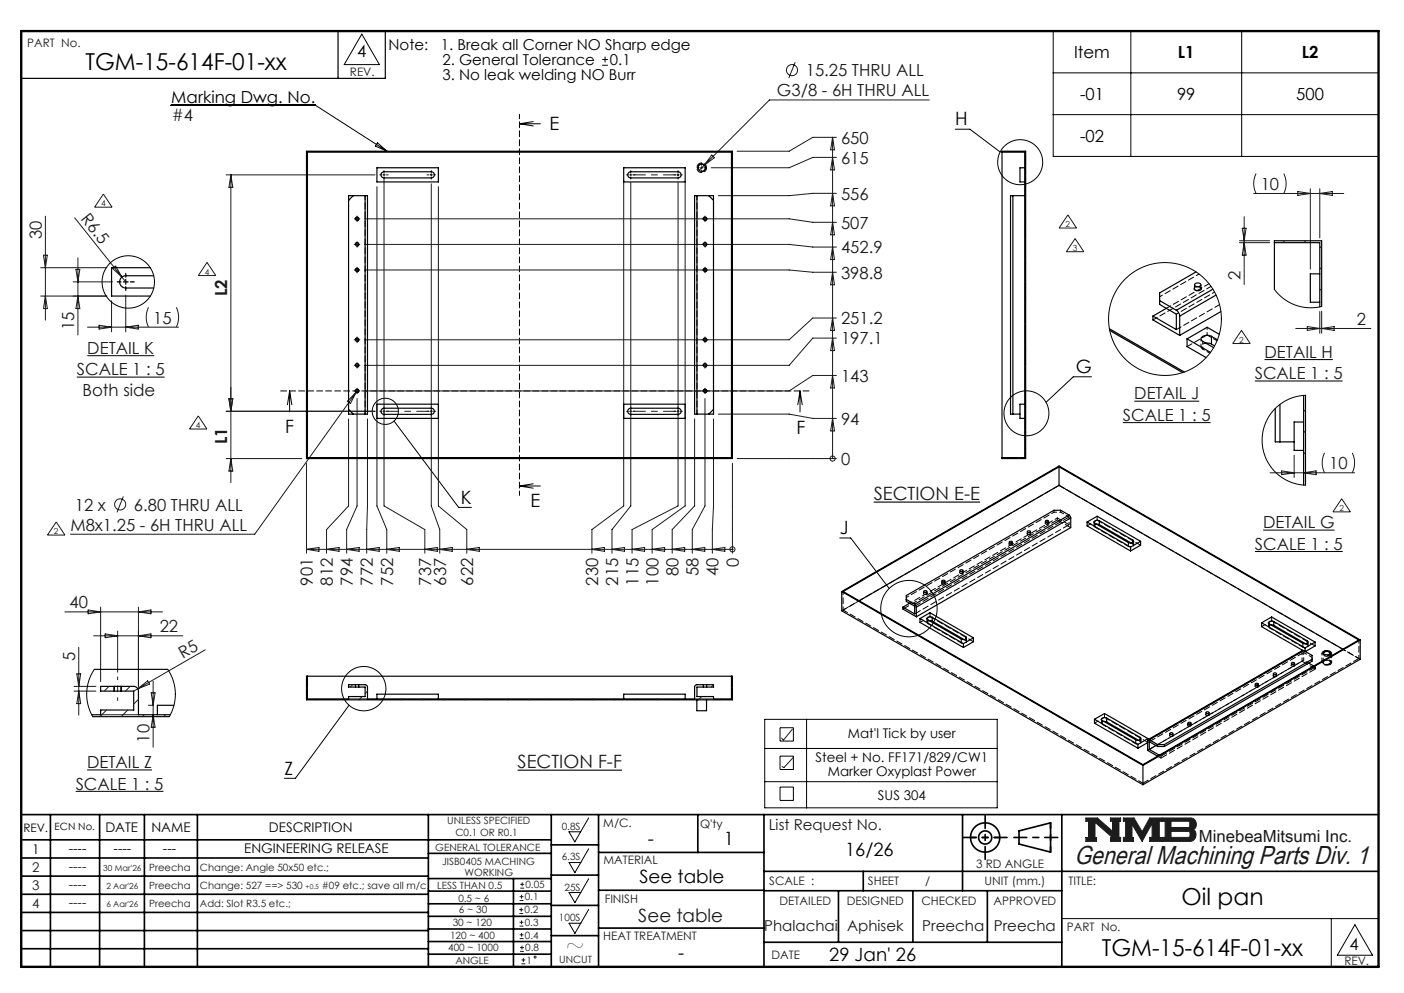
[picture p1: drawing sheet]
<svg xmlns="http://www.w3.org/2000/svg" width="297mm" height="210mm" viewBox="0 0 297 210" stroke-linecap="round" stroke-linejoin="round" font-family="sans-serif">
<g fill="none" stroke="#000" stroke-width=".35">
<path d="M4.5 172.3h287.1M4.5 177.6h112.1M10.7 172.3v32.2M21.1 172.3v32.2M30.5 172.3v32.2M41.8 172.3v32.2M90.6 172.3v32.2M116.6 172.3v32.2M116.6 178.7h10M126.6 172.3v32.2M147.6 172.3v8M161.6 172.3v32.2"/>
<path d="M203.6 172.3v16.1M215.6 175.7l6.6-1.7v6.2l-6.6-1.7zM224.6 172.3v32.2M4.5 185.3h86.1M4.5 181.4h86.1M4.5 189.1h86.1M4.5 193h86.1M4.5 196.8h86.1M90.6 199.1h26M90.6 193.8h26M90.6 188.5h26M90.6 191.1h26"/>
<path d="M90.6 180.5h26M90.6 185.8h26M90.6 196.5h26M108.6 185.8v18.5M116.6 185.1h10M116.6 191.5h10M116.6 197.9h10M126.6 196.3h35M126.6 188.3h35M126.6 180.3h35M161.6 184.3h130M161.6 199.3h63"/>
<path d="M161.6 188.4h63M177.4 188.4v10.9M182.6 184.3v4.1M193.1 188.4v10.9M208.9 188.4v10.9M4.5 200.6h86.1M90.6 201.8h26"/>
<circle cx="208.4" cy="177.1" r="3.1"/>
<circle cx="208.4" cy="177.1" r="1.39"/>
</g>
<path d="M229.7 173h2.4l3.3 2.8v-2.1h-.5v-.7h2.2v.7h-.4v3.4h.4v.8h-2.2v-.8h.4l-3.7-3.2v3.2h.4v.8h-2.3v-.8h.6v-3.4h-.6zM237.6 173h2.3l1.7 2.9 1.6-2.9h2.5v.7h-.5v3.4h.5v.8h-2.5v-.8h.5v-3l-2.1 3.8-2.1-3.6v2.9h.3v.7h-2.2v-.8h.5v-3.4h-.5zM245.9 173h6a1.34 1.34 0 0 1 1.1 1 1.34 1.34 0 0 1-.6 1.5 1.33 1.33 0 0 1 .5 1.4 1.33 1.33 0 0 1-1.2 1h-5.8v-.8h.6v-3.4h-.6zM247.7 173.7h3.8l.2 .2v.8l-.3 .3h-3.7zM247.7 175.8h3.8l.2 .3v.7l-.3 .3h-3.7z" fill="none" stroke="#191924" stroke-width=".21"/>
<path d="M76.5 7.2l3.8 6.5h-7.5zM124.5 173l-2.9 5-1.2-2.1h2.4M124.5 179.5l-2.9 5.1-1.2-2.2h2.4M124.5 185.8l-2.9 5.1-1.2-2.1h2.4M124.5 192.3l-2.9 5.1-1.2-2.1h2.4M224.6 194.3h67M281.6 194.3v10.2M286.6 195.6l3.7 6.4h-7.4z" fill="none" stroke="#000" stroke-width=".21"/>
<path d="M4.5 6.6h287.1" fill="none" stroke="#000" stroke-width=".21" stroke-dasharray="6.3 1.3 1.3 1.3" stroke-dashoffset="1.9"/>
<path d="M71.5 6.6v10M81.5 6.6v10h-77" fill="none" stroke="#000" stroke-width=".25"/>
<path d="M205.3 177.1h6.2M222.2 174v6.2" fill="none" stroke="#000" stroke-width=".35" stroke-dasharray="15.2 1.3 1.3 1.3" stroke-dashoffset="14.1"/>
<path d="M203.8 177.1h9.2M208.4 172.5v9.2M214.5 177.1h9.3" fill="none" stroke="#000" stroke-width=".35" stroke-dasharray="15.2 1.3 1.3 1.3" stroke-dashoffset="12.5"/>
<path d="M4.5 6.6h287.1v197.9h-287.1z" fill="none" stroke="#000" stroke-width=".5"/>
<path d="M229.7 173v.7h.6v3.4h-.6v.8h2.3v-.8h-.4v-3.2l3.7 3.2h-.4v.8h2.2v-.8h-.4v-3.4h.4v-.7h-2.2v.7h.5v2.1l-3.3-2.8zM237.6 173v.7h.5v3.4h-.5v.8h2.2v-.7h-.3v-2.9l2.1 3.6 2.1-3.8v3h-.5v.8h2.5v-.8h-.5v-3.4h.5v-.7h-2.5l-1.6 2.9-1.7-2.9zM247.7 175.8h3.8l.2 .3v.7l-.3 .3h-3.7zM245.9 173v.7h.6v3.4h-.6v.8h6.3l.5-.5 .3-.8-.1-.7-.5-.4a1.34 1.34 0 0 0 .6-1.5 1.34 1.34 0 0 0-1.1-1zM247.7 173.7h3.7l.3 .2v.9l-.3 .2h-3.7z" fill-rule="evenodd" fill="#191924"/>
<g fill="none" stroke="#191924" stroke-width=".21">
<path d="M168.2 13.2l-1.3 3.3M47.8 37h31.5M48.8 37v65.1M48.8 37l.4 2.6h-.8zM79.7 39.5v67.5l2.1 5v5M81.2 38v69l8.7 5v5M91 37h.5M91.2 36.7v.5M91.2 38.9v68.1l1.8 5v5M92.7 39.5v67.5l6 5v5M131.9 38.1v68.9l-6.7 5v5M133.4 38.6v68.4l-3.9 5v5"/>
<path d="M143.2 37h.5M143.4 36.7v.5M143.4 38.6v68.4l-9.7 5v5M144.9 38.4v68.6l-6.9 5v5M148.2 35.5h.5M148.4 35.2v.5M150.6 32.8l.5 .6-2.1 1.5zM176.1 29v68M176.1 33.3l.4 2.6h-.8zM176.1 29l.4 2.7h-.8zM176.9 33.3h-5l-5 2.2h-16.5M176.9 29h-5l-5 3h-11"/>
<path d="M196.6 21.1h-33.8l-14.9 14.9M213 32l-.2 .2M217 32.5l-.2 .2M217 37l-.2 .2M265.7 36.7a4.7 4.7 0 0 0 0 4.2M271.6 36.7a4.7 4.7 0 0 1 0 4.2M277.2 39.9v17M279.2 39.9v10.4M8.6 56.6h14M9.2 54h.8l-.4 2.6zM9.6 45.7v22M15.5 59.6h8.3"/>
<path d="M15.8 46.1l10.8 13.5M16.1 57h.8l-.4 2.6zM16.5 54.5v16.4M21.9 41l1.8 2.8h-3.7zM23.8 56.8l.7-.5 1.3 2.3zM26.1 59.6h1M26.6 59.1v1M43.8 55.5l1.8 2.8h-3.7zM75.3 57.1h.5M75.3 51.7h.5M75.3 46.3h.5M75.5 46v.5"/>
<path d="M75.5 51.4v.5M75.5 56.8v.5M77.1 57.1h89.8l5 .5h5M77.1 51.7h89.8l5 .5h5M77.1 46.3h89.8l5 .7h5M149.1 46v.5M149.1 51.4v.5M149.1 56.8v.5M176.1 57.6l.4 2.6h-.8zM176.1 52.2l.4 2.7h-.8zM176.1 47l.4 2.7h-.8zM176.1 40.9l.4 2.6h-.8z"/>
<path d="M176.9 40.9h-5l-5 .5h-15M217 41.5l-.2 .2M217 46l-.2 .2M217 50.5l-.2 .2M217 55l-.2 .2M217 59.5l-.2 .2M225.9 45.5l1.8 2.7h-3.7zM227.4 50.5l1.9 2.7h-3.7zM262.2 51.3h6.4M262.2 50.9h6.4M262.8 48.3h.8l-.4 2.6zM263.2 45.8v14.4"/>
<path d="M263.2 51.3l.4 2.7h-.8zM265.2 40.9h19.1M271.7 50.9l-.4 .4M274.5 40.5l2.7 .4-2.7 .4zM276.2 50.9l-.4 .4M279.2 40.9l2.6-.4v.8zM279.6 52l-.4 .4M279.6 56.5l-.4 .4M8.6 62.6h14M9.6 62.6l.4 2.7h-.8zM16.5 62.6l.4 2.7h-.8zM18.5 69.2h19.3"/>
<path d="M21 68.8l2.6 .4-2.6 .4zM23.6 63.6v6.6M26.6 62.4v7.8M26.6 69.2l2.6-.4v.8zM31.4 65a4.7 4.7 0 0 0 0 4.2M37.3 65a4.7 4.7 0 0 1 0 4.2M75.3 77.3h.5M75.3 71.9h.5M75.5 71.6v.5M75.5 77v.5M149.1 71.6v.5M149.1 77v.5"/>
<path d="M176.1 79.4l.4 2.6h-.8zM176.1 71.5l.4 2.6h-.8zM176.1 67.3l.4 2.6h-.8zM176.9 79.4h-5l-5 3.3h-89.8M176.9 71.5h-5l-5 5.8h-89.8M176.9 67.3h-5l-5 4.6h-89.8M217 64l-.2 .2M217 68.5l-.2 .2M217 72.9l-.2 .2M217 77.4l-.2 .2M262.6 69.9l1.9 2.7h-3.7zM274.1 69.5h15.9"/>
<path d="M276.5 69.1l2.7 .4-2.7 .4zM279.2 65.9v4.6M279.6 61l-.4 .4M279.6 65.8v4.7M279.6 69.5l2.6-.4v.8zM41.9 88l1.9 2.7h-3.7zM47.8 87h31.5M47.8 97h16M48.4 84.3h.8l-.4 2.7zM48.8 97l.4 2.6h-.8zM64.8 98v19M73.7 88.6v18.4l-4.6 5v5"/>
<path d="M75.3 82.7h.5M75.3 83l-21.4 30h-39M75.3 83l-1.2 2.3-.6-.4zM75.5 82.4v.5M75.5 84.3v22.7l-2.2 5v5M75.7 82.4l-.4 .6M77.7 88.6l-.1 28.4M91 87h.5M143.2 87h.5M146.9 88.6v18.4l-4.7 5v5M149.1 82.4v.5M149.1 84.3v22.7l-2.7 5v5"/>
<path d="M150.9 88.6v18.4l-.2 5v5M151.9 87.6h15l5 .9h5M154.9 98v19M155.9 97h21M176.1 97h.1M176.1 88.5l.4 2.6h-.8zM215.6 96.8l-.2 .2M217 81.9l-.2 .2M217 86.4l-.2 .2M217 90.9l-.2 .2M217 95.4l-.2 .2M268.7 100h17.8"/>
<path d="M271.1 99.6l2.7 .4-2.7 .4zM273.8 96.2v4.8M275.8 100l2.6-.4v.8zM276.2 86.6l-.4 .4M276.2 91.1l-.4 .4M276.2 95.6l-.4 .4M280.2 95.8a4.7 4.7 0 0 0 0 4.2M286.1 95.8a4.7 4.7 0 0 1 0 4.2M11.9 110.4l1.8 2.8h-3.7zM26.1 105l-1.3 3.4M64.8 116.2h90.1M64.8 116.2l2.7-.4v.8z"/>
<path d="M69.1 116.2l2.6-.4v.8zM73.3 116.2l2.7-.4v.8zM77.6 116.2l2.6-.4v.8zM81.8 116.2l2.7-.4v.8zM89.9 116.2l2.6-.4v.8zM93 116.2l2.7-.4v.8zM98.7 116.2l2.7-.4v.8zM125.2 116.2l2.7-.4v.8zM129.5 116.2l2.6-.4v.8zM133.7 116.2l2.7-.4v.8zM138 116.2l2.6-.4v.8zM142.2 116.2l2.6-.4v.8z"/>
<path d="M146.4 116.2l2.7-.4v.8zM150.7 116.2l2.6-.4v.8zM154.9 116.2h.1M283.8 105.5l1.9 2.8h-3.7zM13.7 129.4h20.7M16.7 136.9v14.3M18.6 129l2.7 .4-2.7 .4zM19.8 134.5h18.9M21.3 128.4v15.8M22.2 134.1l2.7 .4-2.7 .4zM24.9 133.5v8.7M29.3 128.4v16.8"/>
<path d="M29.3 129.4l2.6-.4v.8zM29.3 134.5l2.6-.4v.8zM43.4 137.4l-14.2 8.3M15.7 146.2h4.6M15.7 145.2h4.6M16.3 142.5h.8l-.4 2.7zM16.7 146.2l.4 2.6h-.8zM21.3 151.2h8M22.5 150.2l-1.4 1.4M23 145.2l-1 1M27 150.2l-1.4 1.4M27.5 145.2l-1 1"/>
<path d="M29.2 145.7l-.9 .5M29.2 145.7l2-1.7 .4 .7zM29.3 147.9l-1 1M30.5 151.2l-.4 .4M31.4 149.2h.9M32 146.5h.8l-.4 2.7zM32.4 144.1v13.9M32.4 151.2l.4 2.6h-.8zM35 151.2l-.4 .4M65 145.4l-.2 .2M67.1 147.8l-.2 .2M71.6 147.8l-.2 .2"/>
<path d="M73.7 147.8h4M74.6 144.8l-.5 .5M76.6 147.3l-.7 .7M77.7 146.2l-.5 .5M80.6 147.8l-.2 .2M85.1 147.8l-.2 .2M89.6 147.8l-.2 .2M94.1 147.8l-.2 .2M98.6 147.8l-.2 .2M103 147.8l-.2 .2M107.5 147.8l-.2 .2M112 147.8l-.2 .2"/>
<path d="M116.5 147.8l-.2 .2M121 147.8l-.2 .2M125.5 147.8l-.2 .2M130 147.8l-.2 .2M134.5 147.8l-.2 .2M139 147.8l-.2 .2M143.5 147.8l-.2 .2M146.9 147.8h4M148.4 147.3l-.7 .7M150.9 144.8l-.5 .5M152.4 147.8l-.2 .2M154.9 145.3l-.2 .2"/>
<path d="M167.6 154.2l-1.9 2.3-.4-.4M167.8 160.2l-2 2.1-.4-.2M109.9 193.2h.8M109.9 192.4h.8M109.9 195.9h.8M109.9 195h.8M109.9 190.4h.8M109.9 189.6h.8M109.9 198.5h.8M109.9 197.7h.8M110.1 187.8h.8M110.1 187h.8"/>
<path d="M110.3 192v.8M110.3 194.6v.9M110.3 189.2v.8M110.3 197.3v.8M110.4 200v.8M110.5 186.6v.8M110 201.2h.8M110 200.4h.8M110.3 203.8h.8M110.3 203h.8M110.7 202.6v.8"/>
<circle cx="167.5" cy="14.8" r="1.18"/>
<circle cx="176.1" cy="97" r=".54"/>
<circle cx="25.4" cy="106.7" r="1.18"/>
<circle cx="154.9" cy="116.2" r=".54"/>
<circle cx="113.2" cy="202.4" r=".2"/>
</g>
<path d="M184.8 106.2h22.5M109.5 162.9h22.1" fill="none" stroke="#000" stroke-width=".24"/>
<g fill="none" stroke="#000" stroke-width=".21">
<path d="M127.4 13.8h1.2M127.4 12.6h1.2M128 12v1.2M222.8 6.6h68.8v26.5h-68.8zM222.8 15.4h68.8M239.2 6.6v26.5M262.7 6.6v26.5M36.2 22.2h30.5l15.2 9.8M79.9 30.2l2 1.8-2.5-1.1zM109.9 26.2h4.4M109.9 26.2l2.9 .4M112.8 25.7l-2.9 .5"/>
<path d="M147.6 35.7a.83 .83 0 0 1 .8-1.1 .83 .83 0 0 1 .9 1 .83 .83 0 0 1-1.1 .7M202.1 27.3h3.1l6.4 4.8M222.8 24.2h68.8M75.1 51.8a.4 .4 0 0 1 .4-.5 .4 .4 0 0 1 .4 .4 .4 .4 0 0 1-.5 .4M75.1 46.4a.4 .4 0 0 1 .4-.5 .4 .4 0 0 1 .4 .4 .4 .4 0 0 1-.5 .4M75.1 57.2a.4 .4 0 0 1 .4-.5 .4 .4 0 0 1 .4 .4 .4 .4 0 0 1-.5 .4M148.7 51.8a.4 .4 0 0 1 .4-.5 .4 .4 0 0 1 .4 .4 .4 .4 0 0 1-.5 .4M148.7 57.2a.4 .4 0 0 1 .4-.5 .4 .4 0 0 1 .4 .4 .4 .4 0 0 1-.5 .4M148.7 46.4a.4 .4 0 0 1 .4-.5 .4 .4 0 0 1 .4 .4 .4 .4 0 0 1-.5 .4M16.2 79.7h18.6M18.5 75.2h14.1M75.1 77.4a.4 .4 0 0 1 .4-.5 .4 .4 0 0 1 .4 .4 .4 .4 0 0 1-.5 .4"/>
<path d="M75.1 72a.4 .4 0 0 1 .4-.5 .4 .4 0 0 1 .4 .4 .4 .4 0 0 1-.5 .3M148.7 77.4a.4 .4 0 0 1 .4-.5 .4 .4 0 0 1 .4 .4 .4 .4 0 0 1-.5 .4M148.7 72a.4 .4 0 0 1 .4-.5 .4 .4 0 0 1 .4 .4 .4 .4 0 0 1-.5 .3M230.9 79.7h-3.9l-5.7 5.4M252.7 60.8a.93 .93 0 0 1 1.5 .3 .91 .91 0 0 1-1.6-.1zM267.5 76h14.4M269.6 61.2l2 2 2.4 1.3 2.8 .6 2.8-.3M61.3 82.7v4.4M61.3 82.7l.4 2.9M61.3 82.7l-.5 2.9M75.1 82.8a.4 .4 0 0 1 .4-.5 .4 .4 0 0 1 .4 .4 .4 .4 0 0 1-.5 .4M83.4 89l13.6 18.3h2.7"/>
<path d="M148.7 82.8a.4 .4 0 0 1 .4-.5 .4 .4 0 0 1 .4 .4 .4 .4 0 0 1-.5 .4M169.2 82.7v4.4M169.2 82.7l.5 2.9M169.2 82.7l-.4 2.9M237.5 89.4h18.6M239.9 84.8h13.8M265.4 80.6h18.6M276.2 83.6l-1.9 .2-1.7 .6-1.5 .9-1.4 1.2-1.2 1.4-.8 1.6-.5 1.7-.2 1.8 .1 1.8 .6 1.8 .8 1.6 1.1 1.5 1.5 1.2 1.5 .9 1.8 .6 1.8 .2M109.9 102.8h4.4M109.9 102.8l2.9 .4M112.8 102.3l-2.9 .5M177.6 113.8h2.4l8.1 10.6"/>
<path d="M213.5 114.9h.6a.35 .35 0 0 1-.2 .5 .35 .35 0 0 1-.5-.3zM217.3 112.7h.6a.35 .35 0 0 1-.2 .5 .35 .35 0 0 1-.4-.3zM221.1 110.5h.7a.35 .35 0 0 1-.3 .4 .35 .35 0 0 1-.4-.2zM265.5 116.6h18.5M267.2 112.1h15.1M195.4 125.4l.6-.1a.35 .35 0 0 1-.2 .5 .35 .35 0 0 1-.5-.3zM199.2 123.2l.7-.1a.35 .35 0 0 1-.3 .5 .35 .35 0 0 1-.4-.3zM203.1 121l.6-.1a.35 .35 0 0 1-.3 .5 .35 .35 0 0 1-.4-.3zM279.9 139.9a.95 .95 0 0 1 1.6 .3 .94 .94 0 0 1-1.7-.2zM20 141.6l-1.2 2.3-.5 2.6 .3 2.6 1 2.5M24.1 145.2v1M25.7 145.2v1"/>
<path d="M35.5 141.6l1.1 2.3 .5 2.6-.3 2.7-1 2.4M73.8 149.1l-11.3 15.5h-2.3M161.8 152.1h49.2v18.7h-49.2zM161.8 158.3h49.2M165 153.9h2.8v2.8h-2.8zM165 159.9h2.8v2.8h-2.8zM170.6 152.1v18.7M247.4 155.4h.7a.35 .35 0 0 1-.3 .4 .35 .35 0 0 1-.4-.2zM251.3 153.2h.6a.35 .35 0 0 1-.2 .4 .35 .35 0 0 1-.5-.2zM255.1 151h.6a.35 .35 0 0 1-.2 .4 .35 .35 0 0 1-.5-.2zM265.5 145l.7-.1a.35 .35 0 0 1-.3 .5 .35 .35 0 0 1-.4-.3zM269.4 142.8l.6-.1a.35 .35 0 0 1-.3 .5 .35 .35 0 0 1-.4-.3z"/>
<path d="M273.2 140.6l.6-.1a.35 .35 0 0 1-.2 .5 .35 .35 0 0 1-.5-.3zM16 167.4h18.6M18.4 162.8h13.8M161.8 165.3h49.2M165 166.4h2.8v2.9h-2.8z"/>
<circle cx="215.8" cy="34.3" r="4.8"/>
<circle cx="27.1" cy="59.6" r="5.5"/>
<circle cx="246.4" cy="67.5" r="11.9"/>
<circle cx="81.5" cy="87" r="2.77"/>
<circle cx="217.1" cy="87.4" r="4.8"/>
<circle cx="192.3" cy="128.7" r="6"/>
<circle cx="76.9" cy="145.6" r="4.7"/>
</g>
<path d="M109.9 24.2v80.6M149.5 35.5a1.03 1.03 0 0 1-1.5 .9 1.03 1.03 0 0 1-.2-1.7 1.03 1.03 0 0 1 1.6 .6l.1 .2" fill="none" stroke="#000" stroke-width=".21" stroke-dasharray="1.3 .6" stroke-dashoffset=".3"/>
<path d="M254 61.2a.75 .75 0 0 1-1.3-.3 .8 .8 0 0 1 1.3 .2v.1M171.2 82.7h-111.9M223.7 109.9l-32.7 18.9M226.1 109.3l-32.6 18.9M226.1 111l-32.6 18.8M275.4 139.8l-32.6 18.9M242.8 156.6l32.6-18.8M243.1 156.9l32.7-18.9M245.6 159.9l32.7-18.8M245.6 160.3l32.7-18.8" fill="none" stroke="#000" stroke-width=".21" stroke-dasharray="1.3 .6" stroke-dashoffset="-.1"/>
<g fill="none" stroke="#191924" stroke-width=".21" stroke-dasharray="15.2 1.3 1.3 1.3">
<path d="M80.7 37h-.4M81.2 37v-.3M81.2 37h-.2M81.2 37v.2M81.2 37h.3M81.2 36.5v-.4M81.2 37.5v.4M81.7 37h.4M90.7 37h-.4M91.2 36.5v-.4M91.2 37.5v.4M91.7 37h.4"/>
<path d="M132.9 37h-.4M133.4 37h-.2M133.4 37v.2M133.4 37h.3M133.4 37v-.3M133.4 37.5v.4M133.4 36.5v-.4M133.9 37h.4M142.9 37h-.4M143.4 37.5v.4M143.4 36.5v-.4M143.9 37h.4"/>
<path d="M147.9 35.5h-.5M148.4 35v-.5M148.4 36v.5M148.9 35.5h.5M25.6 59.6h-.8M26.6 58.6v-.8M26.6 59.6h.5M26.6 59.6v-.5M26.6 59.6h-.5M26.6 59.6v.5M27.6 59.6h.8M75 46.3h-.1"/>
<path d="M75 57.1h-.1M75 51.7h-.1M75.5 45.8v-.1M75.5 46.8v.1M75.5 56.6v-.1M75.5 57.6v.1M75.5 51.2v-.1M75.5 52.2v.1M76 46.3h.1M76 57.1h.1M76 51.7h.1M148.6 46.3h-.1"/>
<path d="M148.6 57.1h-.1M148.6 51.7h-.1M149.1 45.8v-.1M149.1 46.8v.1M149.1 56.6v-.1M149.1 57.6v.1M149.1 51.2v-.1M149.1 52.2v.1M149.6 46.3h.1M149.6 57.1h.1M149.6 51.7h.1M26.6 60.6v.8"/>
<path d="M75 71.9h-.1M75 77.3h-.1M75.5 71.4v-.1M75.5 72.4h.1M75.5 76.8v-.1M75.5 77.8v.1M76 71.9h.1M76 77.3h.1M148.6 71.9h-.1M148.6 77.3h-.1M149.1 71.4v-.1M149.1 72.4h.1"/>
<path d="M149.1 76.8v-.1M149.1 77.8v.1M149.6 71.9h.1M149.6 77.3h.1M75 82.7h-.1M75.5 82.2v-.1M75.5 83.2v.1M76 82.7h.1M80.7 87h-.4M81.2 87h-.2M81.2 87v.2M81.2 87h.3"/>
<path d="M81.2 87v-.3M81.2 87.5v.4M81.2 86.5v-.4M81.7 87h.4M90.7 87h-.4M91.2 87.5v.4M91.2 86.5v-.4M91.7 87h.4M132.9 87h-.4M133.4 87h-.2M133.4 87v.2M133.4 87h.3"/>
<path d="M133.4 87v-.3M133.4 87.5v.4M133.4 86.5v-.4M133.9 87h.4M142.9 87h-.4M143.4 87.5v.4M143.4 86.5v-.4M143.9 87h.4M148.6 82.7h-.1M149.1 82.2v-.1M149.1 83.2v.1M149.6 82.7h.1"/>
</g>
<path d="M142.9 37h-9M90.7 87h-9M142.9 87h-9" fill="none" stroke="#191924" stroke-width=".21" stroke-dasharray="15.2 1.3 1.3 1.3" stroke-dashoffset="12.6"/>
<path d="M24.9 143.2v5" fill="none" stroke="#191924" stroke-width=".21" stroke-dasharray="15.2 1.3 1.3 1.3" stroke-dashoffset="14.6"/>
<g fill="none" stroke="#000" stroke-width=".25">
<path d="M64.8 32h90.1v65h-90.1zM65 32.2h89.7v64.6h-89.7zM79.7 35.5h13v3h-13zM80.8 36.5l.4-.2h10a.65 .65 0 0 1 .7 .7 .65 .65 0 0 1-.7 .6h-10a.65 .65 0 0 1-.6-.4 .65 .65 0 0 1 .2-.7zM131.9 35.5h13v3h-13zM133 36.5l.4-.2h10a.65 .65 0 0 1 .7 .7 .65 .65 0 0 1-.7 .6h-10a.65 .65 0 0 1-.6-.4 .65 .65 0 0 1 .2-.7zM212 32h5v65h-5zM212 32.2h4.8v64.6h-4.8M216.8 35.5h-1v3h1M31.8 56.6h-8.2v6h8.2M32.5 58.3h-5.9a1.3 1.3 0 0 0-1.3 1.3 1.3 1.3 0 0 0 1.3 1.3h5.9M74.7 41.4l-1 1"/>
<path d="M77.2 41.4h.5v46.2h-.5M77.2 41.4h-3.5v46.2h3.5M77.2 41.4v46.2M147.4 41.4h-.5v46.2h.5M147.4 41.4v46.2M147.4 41.4h3.5v46.2h-3.5M149.9 41.4l1 1M214.3 41.4h-.5v46.2h.5M214.3 41.4h2.5M214.3 41.4v46.2M253 57.5l-7.7 4.4v2.5l3.5 2v3.3l-4.9-2.9M269.6 51.3h9.6v13.6"/>
<path d="M279.2 57.9h-2v6h2M234.7 69.5l15.8 9.2M234.8 69.9l15.4 8.9M243.9 66.8v.9l5.7 3.2M245.3 63.6l3.5 2M246.7 65.2l-2.8 1.6M248.8 65.6a1.56 1.56 0 0 1 .8 1.2M249.6 66.8v4.1M251.1 71.7v1.6l4 2.3M251.1 71.7l5 2.8M252.8 60a.78 .78 0 0 1 1.2 .3 .73 .73 0 0 1-.7 .3 .73 .73 0 0 1-.6-.5zM255.1 72.6l1.2 .2"/>
<path d="M256.3 71.1a1.5 1.5 0 0 0-2.2 .6l.3 .5 2.3 1.3M256.3 71.1l1.2 .8M256.3 71.1v1.7M256.3 72.8l.6 .3M256.6 61.2l-7.8 4.4M257.2 62.4l-7.6 4.4M257.9 70.7l-2.5-1.5-4.3 2.5M258.3 65.9l-8.7 5M269.6 61.2v-10.3h10v13.9M73.7 86.6l1 1M79.7 85.5h13v3h-13zM80.8 86.5l.4-.2h10a.65 .65 0 0 1 .7 .7 .65 .65 0 0 1-.7 .6h-10a.65 .65 0 0 1-.6-.4 .65 .65 0 0 1 .2-.7z"/>
<path d="M131.9 85.5h13v3h-13zM133 86.5l.4-.2h10a.65 .65 0 0 1 .7 .7 .65 .65 0 0 1-.7 .6h-10a.65 .65 0 0 1-.6-.4 .65 .65 0 0 1 .2-.7zM150.9 86.6l-1 1M214.3 87.6h1.5M216.8 85.5h-1v3h1M224 98.7v3.9M269.8 86.4v7h1M270.8 93.4h3M270.8 85.5v7.9M275.8 83.6v19M275.8 89.2h-2v6h2M276.2 83.6v19"/>
<path d="M213.6 114.5a.29 .29 0 0 1 .3-.1 .29 .29 0 0 1 .2 .4 .3 .3 0 0 1-.4 .1 .3 .3 0 0 1-.1-.4zM217.4 112.3a.29 .29 0 0 1 .4-.1 .29 .29 0 0 1 .1 .4 .3 .3 0 0 1-.4 .1 .3 .3 0 0 1-.1-.4zM221.2 110.1a.29 .29 0 0 1 .4-.1 .29 .29 0 0 1 .1 .4 .3 .3 0 0 1-.3 0 .3 .3 0 0 1-.2-.3zM224 102.6l-42.3 24.5M224 102.6l60.1 34.7M226.1 108.9l.4 .6M226.1 108.9l-1.7-1h-1.4l-31.3 18.1v1.2l1.8 1v1.6l-2.5-1.4M226.1 108.9l-32.6 18.9M226.5 109.5v2.1l-32.7 18.8M226.5 109.5l-32.7 18.9M230 110.4v.8l9.2 5.3M230 110.4l9.2 5.3"/>
<path d="M230 110.4l2.1-1.2 9.2 5.3M231.9 110.8l.6 .2M232.5 110.1a.58 .58 0 0 0-.6-.1 .58 .58 0 0 0-.4 .6l7.2 4.1a.58 .58 0 0 0 .7 .2 .58 .58 0 0 0 .3-.6l-.1-.1M232.5 110.1l7.1 4.1M232.5 110.1v.9M232.5 111l6.8 3.8M239.2 115.7v.8M239.6 114.2v.5M241.3 114.5l-2.1 1.2M241.3 114.5v.8l-2.1 1.2M178.1 125.1l63.7 36.8M178.1 125.1l45.9-26.5 63.7 36.7"/>
<path d="M178.1 125.1v4.1l63.7 36.8M178.3 125.1l45.7-26.4 63.5 36.6-45.7 26.4zM191 128.4v.4l2.8 1.6M191.7 126.8l1.8 1M192.4 127.6l-1.4 .8M193.5 127.8l.3 .6M193.8 128.4v2M194.6 130.8v.8l9.2 5.3M194.6 130.8l9.2 5.3M194.6 130.8l2.1-1.2 9.2 5.3M195.5 125a.29 .29 0 0 1 .4-.2 .29 .29 0 0 1 .1 .4 .3 .3 0 0 1-.4 .1 .3 .3 0 0 1-.1-.3zM196.6 131.3l.6 .1"/>
<path d="M197.2 130.5a.58 .58 0 0 0-.7-.1 .58 .58 0 0 0-.3 .6l7.1 4.2a.58 .58 0 0 0 .7 .1 .58 .58 0 0 0 .4-.6l-.1-.1M197.2 130.5l7.1 4.1M197.2 130.5v.9M197.2 131.4l6.7 3.9M199.3 122.8a.29 .29 0 0 1 .4-.2 .29 .29 0 0 1 .1 .4 .3 .3 0 0 1-.3 .1 .3 .3 0 0 1-.2-.3zM203.1 120.6a.29 .29 0 0 1 .4-.2 .29 .29 0 0 1 .1 .4 .3 .3 0 0 1-.3 .1 .3 .3 0 0 1-.2-.3zM203.8 136.1v.8M204.3 134.6v.6M205.9 134.9l-2.1 1.2M205.9 134.9v.8l-2.1 1.2M266.9 131.7v.8l8.7 5M266.9 131.7l2.1-1.2 9.2 5.3"/>
<path d="M266.9 131.7l9.2 5.3M268.9 132.2l.6 .1M269.5 131.4a.58 .58 0 0 0-.7-.1 .58 .58 0 0 0-.4 .6l7.2 4.2a.58 .58 0 0 0 .7 .1 .58 .58 0 0 0 .3-.6l-.1-.1M269.5 131.4l7 4.1M269.5 132.3l6.7 3.9M269.5 131.4v.9M275.8 137.6h-.3l-32.6 18.8-.1-.2M275.8 137.6l1.8 1v1.2l-31.3 18.1M275.8 137.6l-32.7 18.8M276.1 137v.7M276.5 135.5v.6M277.6 139.4l-31.3 18.1"/>
<path d="M278.2 135.8l-2.1 1.2M278.2 135.8v.8l-2.1 1.2M280 138l-.1 .1a.97 .97 0 0 1 1.5 0 .99 .99 0 0 0-1.4-.1zM280 137.8l.3-.1a.66 .66 0 0 1 .7-.1 .66 .66 0 0 1 .3 .6 .89 .89 0 0 1-1.4-.2zM287.7 135.3l-45.9 26.6M287.7 135.3v4.1l-45.9 26.6M19.6 151.6h16.2M20 141.6h15.5M24.2 145.2h1.4M24.2 146.2h1.4M24.2 145.2h-2.9v1h2.9M24.2 145.2v1"/>
<path d="M25.6 145.2h2.7a1 1 0 0 1 1 1v5h6.7M25.6 146.2h2.7v4h-7v1h-1.9M25.6 145.2v1M36.8 149.2h-3.5v2M64.8 143h90.1v5h-90.1zM65 143v4.8h8.7v-.5h3.5v-2h-1.3M75.2 144.8h.7M75.2 145.3h.7M75.2 144.8h-1.5v.5h1.5M75.2 144.8v.5M75.9 144.8h1.4l.4 .2v2.8h69.2l.1-2.8 .3-.2h1.5M75.9 144.8v.5"/>
<path d="M79.7 147.8v-1h13v1M131.9 147.8v-1h13v1M147.4 148v2.3h2.1v-2.3M148.8 144.8h.7M148.8 145.3h.7M148.8 144.8v.5M149.5 144.8h1.4v.5h-1.4M149.5 144.8v.5M154.7 143v4.8h-3.8v-.5h-3.5v-2h1.4M231.5 152.1l9.2 5.3M231.5 152.1l2.1-1.2 9.2 5.3M231.5 152.1v.8l9.2 5.3"/>
<path d="M233.5 152.6l.6 .1M234.1 151.9a.58 .58 0 0 0-.7-.2 .58 .58 0 0 0-.3 .6l7.2 4.2a.58 .58 0 0 0 .6 .1 .58 .58 0 0 0 .4-.6l-.1-.1M234.1 152.7l6.8 3.9M234.1 151.9l7.1 4M234.1 151.9v.8M240.7 157.4v.8M241.2 155.9v.6M242.8 157.1l-2.1 1.1M242.8 156.2l-2.1 1.2M243.1 156.4h-.2l-.1 .2v2.1l2.1 1.2M243.1 158.5l2.1 1.2M243.1 156.4l1.8 1.1"/>
<path d="M244.5 157.7l-1.4 .8M244.9 157.5v.4M244.9 157.9l-1.8-1v1.6M244.9 157.5h1.4M244.9 157.9h1.4M246.3 157.5v.4M247.5 155a.29 .29 0 0 1 .4-.1 .29 .29 0 0 1 .1 .4 .3 .3 0 0 1-.3 0 .3 .3 0 0 1-.2-.3zM251.3 152.8a.29 .29 0 0 1 .4-.1 .29 .29 0 0 1 .2 .4 .3 .3 0 0 1-.4 0 .3 .3 0 0 1-.2-.3zM255.2 150.6a.29 .29 0 0 1 .3-.1 .29 .29 0 0 1 .2 .4 .3 .3 0 0 1-.4 0 .3 .3 0 0 1-.1-.3zM265.6 144.6a.29 .29 0 0 1 .4-.2 .29 .29 0 0 1 .1 .4 .3 .3 0 0 1-.3 .1 .3 .3 0 0 1-.2-.3zM269.4 142.4a.29 .29 0 0 1 .4-.2 .29 .29 0 0 1 .1 .4 .3 .3 0 0 1-.3 .1 .3 .3 0 0 1-.2-.3zM273.2 140.2a.29 .29 0 0 1 .4-.2 .29 .29 0 0 1 .2 .4 .3 .3 0 0 1-.4 .1 .3 .3 0 0 1-.2-.3z"/>
<path d="M276.8 140.2l1.1 .7M241.8 161.9v4.1"/>
<circle cx="148.4" cy="35.5" r=".76"/>
<circle cx="75.5" cy="57.1" r=".34"/>
<circle cx="75.5" cy="46.3" r=".34"/>
<circle cx="75.5" cy="51.7" r=".34"/>
<circle cx="149.1" cy="46.3" r=".34"/>
<circle cx="149.1" cy="57.1" r=".34"/>
<circle cx="149.1" cy="51.7" r=".34"/>
<circle cx="75.5" cy="71.9" r=".34"/>
<circle cx="75.5" cy="77.3" r=".34"/>
<circle cx="149.1" cy="71.9" r=".34"/>
<circle cx="149.1" cy="77.3" r=".34"/>
<circle cx="75.5" cy="82.7" r=".34"/>
<circle cx="149.1" cy="82.7" r=".34"/>
</g>
<g fill="none" stroke="#000" stroke-width=".21" stroke-dasharray="1.3 .6" stroke-dashoffset=".4">
<path d="M77.2 41.4v46.2M252.7 60.2v.8M254 61v-.8M257.5 72.1l-2.1-1.3M147.4 87.6v-46.2M231.4 110.4v.8M231.6 111.5l7.1 4.1M231.6 111.5v-.8M232.1 109.2v.8M232.1 110l-2.1 1.2M238.7 115.6v-.9M239.8 115.3v-.8"/>
<path d="M196.1 130.8v.8M196.3 131.9l7 4.1M196.3 131.9v-.8M196.7 129.6v.8M196.7 130.4l-2.1 1.2M203.3 136v-.8M204.5 135.7v-.8M268.4 131.7v.8M268.5 132.8l7.1 4.1M268.5 132.8v-.8M269 130.5v.8M269 131.3l-2.1 1.2"/>
<path d="M275.6 136.9v-.8M276.7 136.6v-.8M233 152.1v.8M233.2 153.2l7.1 4.1M233.2 153.2v-.8M233.6 150.9v.8M233.6 151.7l-2.1 1.2M240.3 157.3v-.8M241.4 157v-.8M244.9 159.9l.7 .4"/>
</g>
<path d="M254.1 71.7v1.6M254.4 73.8v-1.6M255.4 69.2v1.6M226.1 109.3v1.7M238.7 115.6a.58 .58 0 0 0 .7 .1 .58 .58 0 0 0 .3-.6l-.1-.1M203.3 136a.58 .58 0 0 0 .7 .1 .58 .58 0 0 0 .4-.6l-.1-.1M275.6 136.9a.58 .58 0 0 0 .7 .1 .58 .58 0 0 0 .3-.6l-.1-.1M275.8 138v1.6M281.2 138.5l-.1 .1a.79 .79 0 0 1-1.2-.5M240.3 157.3a.58 .58 0 0 0 .6 .1 .58 .58 0 0 0 .4-.6h-.1" fill="none" stroke="#000" stroke-width=".21" stroke-dasharray="1.3 .6" stroke-dashoffset=".8"/>
<path d="M255.4 70.8l-4.3 2.5M258 64.4l-9.2 5.3M241.3 115.3l-9.2-5.3M205.9 135.7l-9.2-5.3M278.2 136.6l-9.2-5.3M242.8 157l-9.2-5.3" fill="none" stroke="#000" stroke-width=".21" stroke-dasharray="1.3 .6" stroke-dashoffset=".1"/>
<g fill="none" stroke="#000" stroke-width=".21" stroke-dasharray="1.3 .6">
<path d="M224 98.7v-.1M213.5 114.7v.4M214.2 115.1v-.4M217.3 112.4v.5M218 112.9v-.5M221.1 110.2v.4M221.8 110.6v-.4M223 107.9v.4M223.7 109.5v.4M224 102.6h.1M224.4 108.3v-.4M226.5 111.6l-2.8-1.6"/>
<path d="M239.6 115l-.3-.2M239.6 115v-.3M195.4 125.1v.4M196.1 125.5v-.4M199.2 122.9v.4M199.9 123.3v-.4M203.1 120.7v.4M203.7 121.1v-.4M204.3 135.4l-.4-.1M204.3 135.4v-.2M275.4 137.8l.1-.2M275.6 137.5l.5 .3"/>
<path d="M276.1 137.7v.1M276.1 137.8h.1M276.5 136.3l-.3-.1M276.5 136.3v-.2M279.9 138v.2M281.4 138.6a1.17 1.17 0 0 1-1.8-.5 1.21 1.21 0 0 1 2.1 .1l-.3 .4M281.4 138.1l-.2 .4M281.4 138.2v-.2M287.7 139.4l-63.7-36.8M241.2 156.8l-.3-.2M241.2 156.8v-.3M242.8 157.1v-.1"/>
<path d="M242.8 156.4v.6M245.2 159.7l.4 .2M245.6 159.9v.4M247.4 155.1v.4M248.1 155.5v-.4M251.3 152.9v.4M252 153.3v-.4M255.1 150.7v.4M255.8 151.1v-.4M265.5 144.7v.4M266.2 145.1v-.4M269.4 142.5v.4"/>
<path d="M270 142.9v-.4M273.2 140.3v.4M273.9 140.7v-.4M278.3 141.5l-2.9-1.7M278.3 141.1l-.4-.2M278.3 141.1v.4M281.4 140.5a1.17 1.17 0 0 1-1.8-.5 1.21 1.21 0 0 1 2.1 .1l-.3 .4M241.8 161.9v-.2M241.8 165.6l45.7-26.3"/>
</g>
<path d="M231.9 110.8a.36 .36 0 0 0-.4 .2 .36 .36 0 0 0 .1 .5M196.6 131.3a.36 .36 0 0 0-.4 .1 .36 .36 0 0 0 .1 .5M268.9 132.2a.36 .36 0 0 0-.5 .1 .36 .36 0 0 0 .1 .5M279.9 138.1a.8 .8 0 0 0 .8 .5 .8 .8 0 0 0 .7-.5M233.5 152.6a.36 .36 0 0 0-.4 .1 .36 .36 0 0 0 .1 .5" fill="none" stroke="#000" stroke-width=".21" stroke-dasharray="1.3 .6" stroke-dashoffset=".5"/>
<path d="M253.6 58l-8.3 4.8M255.1 72.6a.74 .74 0 0 0-.8 .2 .74 .74 0 0 0-.1 .9l.2 .1M226.1 109.3l-1.7-1M178.3 129v-3.9M181.7 127.1l-3.4 1.9M275.4 137.8v2M277.6 139l-1.8-1M287.5 139.3l-3.4-2M287.5 135.3v4M276.8 140.2l-1-.6M281.2 140.4h-.1a.66 .66 0 0 1-.8 .1 .66 .66 0 0 1-.3-.6 .89 .89 0 0 1 1.4 .2l-.2 .3" fill="none" stroke="#000" stroke-width=".21" stroke-dasharray="1.3 .6" stroke-dashoffset=".6"/>
<path d="M255.7 60l-9 5.2M256.2 60.6l-12.3 7.1M226.1 111l-2.4-1.5M178.3 129l63.5 36.6" fill="none" stroke="#000" stroke-width=".21" stroke-dasharray="1.3 .6" stroke-dashoffset=".2"/>
<path d="M256.9 61.8l-8.1 4.6M223 108.3l-31.3 18.1M223 108.3h1.4M223.7 109.5l-31.3 18.1M244.5 157.7l31.3-18.1" fill="none" stroke="#000" stroke-width=".21" stroke-dasharray="1.3 .6" stroke-dashoffset=".7"/>
<g fill="none" stroke="#000" stroke-width=".21" stroke-dasharray="1.3 .6" stroke-dashoffset=".9">
<path d="M254.4 73.8l1.5 .9M214.1 115.2a.3 .3 0 0 1-.4 .1 .3 .3 0 0 1-.1-.4 .29 .29 0 0 1 .3-.1 .29 .29 0 0 1 .2 .4M217.9 113a.3 .3 0 0 1-.4 .1 .3 .3 0 0 1-.1-.4 .29 .29 0 0 1 .4-.1 .29 .29 0 0 1 .1 .4M221.7 110.8a.3 .3 0 0 1-.3 .1 .3 .3 0 0 1-.2-.4 .29 .29 0 0 1 .4-.1 .29 .29 0 0 1 .1 .4M196 125.6a.3 .3 0 0 1-.4 .1 .3 .3 0 0 1-.1-.3 .29 .29 0 0 1 .4-.1 .29 .29 0 0 1 .1 .3M199.8 123.4a.3 .3 0 0 1-.3 .1 .3 .3 0 0 1-.2-.3 .29 .29 0 0 1 .4-.2 .29 .29 0 0 1 .1 .4M203.6 121.2a.3 .3 0 0 1-.3 .1 .3 .3 0 0 1-.2-.3 .29 .29 0 0 1 .4-.2 .29 .29 0 0 1 .1 .4M279.6 138.2v1.9M279.9 138.2v1.9M248 155.7a.3 .3 0 0 1-.3 .1 .3 .3 0 0 1-.2-.4 .29 .29 0 0 1 .4-.1 .29 .29 0 0 1 .1 .4M251.9 153.5a.3 .3 0 0 1-.4 0 .3 .3 0 0 1-.2-.3 .29 .29 0 0 1 .4-.1 .29 .29 0 0 1 .2 .4M255.7 151.3a.3 .3 0 0 1-.4 0 .3 .3 0 0 1-.1-.3 .29 .29 0 0 1 .3-.1 .29 .29 0 0 1 .2 .4"/>
<path d="M266.1 145.2a.3 .3 0 0 1-.3 .1 .3 .3 0 0 1-.2-.3 .29 .29 0 0 1 .4-.1 .29 .29 0 0 1 .1 .3M269.9 143a.3 .3 0 0 1-.3 .1 .3 .3 0 0 1-.2-.3 .29 .29 0 0 1 .4-.2 .29 .29 0 0 1 .1 .4M273.8 140.8a.3 .3 0 0 1-.4 .1 .3 .3 0 0 1-.2-.3 .29 .29 0 0 1 .4-.2 .29 .29 0 0 1 .2 .4M281.4 140.1v-1.9M281.7 140.1v-1.9"/>
</g>
<path d="M224 102.6l-45.9 26.6" fill="none" stroke="#000" stroke-width=".21" stroke-dasharray="1.3 .6" stroke-dashoffset="-.2"/>
<text font-size="5.5" fill="#191924" x="227.3" y="182.7">General Machining Parts Div. 1</text>
<g font-size="4.9">
<text x="18.1" y="14.8">TGM-15-614F-01-xx</text>
<text x="249.9" y="191.4">Oil pan</text>
<text x="119.6" y="201.6">~</text>
<text x="233.1" y="202.1">TGM-15-614F-01-xx</text>
</g>
<g font-size="3.9">
<text x="116.3" y="27.6">E</text>
<text x="202.1" y="26.5">H</text>
<text x="227.5" y="78.9">G</text>
<text x="60.3" y="91.6">F</text>
<text x="168.5" y="91.7">F</text>
<text x="97.5" y="106.5">K</text>
<text x="112.2" y="107.3">E</text>
<text x="177.6" y="113">J</text>
<text x="60.2" y="163.8">Z</text>
<text x="137" y="178.6">-</text>
<text x="153.1" y="178.6">1</text>
<text x="178.8" y="181">16/26</text>
<text x="135.3" y="186.6">See table</text>
<text x="143.5" y="202.9">-</text>
<text x="175.4" y="203.2">29 Jan' 26</text>
</g>
<g font-size="3.9" fill="#191924">
<text x="184.8" y="105.8">SECTION E-E</text>
<text x="109.5" y="162.5">SECTION F-F</text>
<text x="135" y="195.1">See table</text>
</g>
<g font-size="3.5">
<text x="75.6" y="12.1">4</text>
<text x="227.2" y="12.3">Item</text>
<text x="249.2" y="12.3">L1</text>
<text x="275.4" y="12.3">L2</text>
<text x="36.2" y="21.7">Marking Dwg. No.</text>
<text x="228.5" y="21.2">-01</text>
<text x="249" y="21.2">99</text>
<text x="274.2" y="21.2">500</text>
<text x="228.5" y="30">-02</text>
<text x="285.5" y="200.9">4</text>
</g>
<g font-size="3.5" fill="#191924">
<text x="170.5" y="16.2">15.25 THRU ALL</text>
<text x="164.4" y="20.4">G3/8 - 6H THRU ALL</text>
<text x="36.4" y="25.6">#4</text>
<text x="177.9" y="34.6">615</text>
<text x="177.9" y="30.4">650</text>
<text x="266.7" y="40.1">10</text>
<text x="17" y="46.4" transform="rotate(51 17 46.4)">R6.5</text>
<text x="177.9" y="42.2">556</text>
<text x="8.8" y="50.6" transform="rotate(-90 8.8 50.6)">30</text>
<text x="177.9" y="53.6">452.9</text>
<text x="177.9" y="48.3">507</text>
<text x="177.9" y="58.9">398.8</text>
<text x="262.4" y="59.2" transform="rotate(-90 262.4 59.2)">2</text>
<text x="48.1" y="62.7" transform="rotate(-90 48.1 62.7)">L2</text>
<text x="15.7" y="69.9" transform="rotate(-90 15.7 69.9)">15</text>
<text x="32.4" y="68.4">15</text>
<text x="177.9" y="68.6">251.2</text>
<text x="287" y="68.7">2</text>
<text x="18.5" y="74.8">DETAIL K</text>
<text x="177.9" y="72.8">197.1</text>
<text x="267.5" y="75.7">DETAIL H</text>
<text x="16.2" y="79.4">SCALE 1 : 5</text>
<text x="17.5" y="83.8">Both side</text>
<text x="177.9" y="80.7">143</text>
<text x="265.4" y="80.2">SCALE 1 : 5</text>
<text x="177.9" y="89.8">94</text>
<text x="237.5" y="89">SCALE 1 : 5</text>
<text x="239.9" y="84.5">DETAIL J</text>
<text x="48.1" y="94" transform="rotate(-90 48.1 94)">L1</text>
<text x="177.9" y="98.3">0</text>
<text x="281.2" y="99.2">10</text>
<text x="14.9" y="112.2">M8x1.25 - 6H THRU ALL</text>
<text x="15.8" y="108">12 x</text>
<text x="28.3" y="108">6.80 THRU ALL</text>
<text x="267.2" y="111.7">DETAIL G</text>
<text x="156.3" y="119.9" transform="rotate(-90 156.3 119.9)">0</text>
<text x="265.5" y="116.3">SCALE 1 : 5</text>
<text x="66.2" y="123.8" transform="rotate(-90 66.2 123.8)">901</text>
<text x="70.4" y="123.8" transform="rotate(-90 70.4 123.8)">812</text>
<text x="74.7" y="123.8" transform="rotate(-90 74.7 123.8)">794</text>
<text x="78.9" y="123.8" transform="rotate(-90 78.9 123.8)">772</text>
<text x="83.2" y="123.8" transform="rotate(-90 83.2 123.8)">752</text>
<text x="91.2" y="123.8" transform="rotate(-90 91.2 123.8)">737</text>
<text x="94.4" y="123.8" transform="rotate(-90 94.4 123.8)">637</text>
<text x="100.1" y="123.8" transform="rotate(-90 100.1 123.8)">622</text>
<text x="126.5" y="123.8" transform="rotate(-90 126.5 123.8)">230</text>
<text x="130.8" y="123.8" transform="rotate(-90 130.8 123.8)">215</text>
<text x="135" y="123.8" transform="rotate(-90 135 123.8)">115</text>
<text x="139.3" y="123.8" transform="rotate(-90 139.3 123.8)">100</text>
<text x="143.5" y="121.9" transform="rotate(-90 143.5 121.9)">80</text>
<text x="147.8" y="121.9" transform="rotate(-90 147.8 121.9)">58</text>
<text x="152" y="121.9" transform="rotate(-90 152 121.9)">40</text>
<text x="14.7" y="128.6">40</text>
<text x="33.8" y="133.7">22</text>
<text x="15.9" y="139.8" transform="rotate(-90 15.9 139.8)">5</text>
<text x="38.6" y="139.3" transform="rotate(-30 38.6 139.3)">R5</text>
<text x="31.6" y="157" transform="rotate(-90 31.6 157)">10</text>
<text x="16" y="167">SCALE 1 : 5</text>
<text x="18.4" y="162.4">DETAIL Z</text>
<text x="253.6" y="178.1">MinebeaMitsumi Inc.</text>
</g>
<g font-size="3.2">
<text x="82.2" y="10.6">Note:</text>
<text x="93.3" y="10.6">1. Break all Corner NO Sharp edge</text>
<text x="93.6" y="17">3. No leak welding NO Burr</text>
<text x="93.6" y="13.8">2. General Tolerance</text>
<text x="129" y="13.8">0.1</text>
</g>
<g font-size="3.2" fill="#191924">
<text x="162.6" y="175.5">List Request No.</text>
<text x="161.7" y="196.8">Phalachai</text>
<text x="179.2" y="196.8">Aphisek</text>
<text x="195.1" y="196.8">Preecha</text>
<text x="210.2" y="196.8">Preecha</text>
</g>
<g font-size="2.8">
<text x="172.5" y="161.2">Steel + No. FF171/829/CW1</text>
<text x="179.3" y="156">Mat'l Tick by user</text>
<text x="175.1" y="164">Marker Oxyplast Power</text>
<text x="185.7" y="169.1">SUS 304</text>
<text x="22.3" y="175.9">DATE</text>
<text x="32" y="175.9">NAME</text>
<text x="56.9" y="175.9">DESCRIPTION</text>
<text x="6.8" y="180.6">1</text>
<text x="14.5" y="180.3">----</text>
<text x="24" y="180.3">----</text>
<text x="34.5" y="180.3">---</text>
<text x="51.7" y="180.3">ENGINEERING RELEASE</text>
</g>
<g font-size="2.8" fill="#191924">
<text x="6.8" y="184.4">2</text>
<text x="14.5" y="184.1">----</text>
<text x="6.8" y="188.3">3</text>
<text x="14.5" y="188">----</text>
<text x="14.5" y="191.8">----</text>
<text x="6.8" y="192.1">4</text>
</g>
<g font-size="2.5" fill="#191924">
<text x="5.7" y="9.8">PART No.</text>
<text x="74" y="16">REV.</text>
<text x="127.6" y="174.8">M/C.</text>
<text x="148.1" y="175.1">Q'ty</text>
<text x="127.6" y="182.8">MATERIAL</text>
<text x="206.5" y="183.6">3 RD ANGLE</text>
<text x="127.9" y="191">FINISH</text>
<text x="162.7" y="187.2">SCALE :</text>
<text x="164.9" y="191.4">DETAILED</text>
<text x="179.1" y="191.4">DESIGNED</text>
<text x="183.6" y="187.2">SHEET</text>
<text x="194.9" y="191.4">CHECKED</text>
<text x="195.7" y="187.2">/</text>
<text x="208.3" y="187.2">UNIT (mm.)</text>
<text x="210.2" y="191.4">APPROVED</text>
<text x="226" y="187.2">TITLE:</text>
<text x="225.7" y="196.8">PART No.</text>
<text x="127.6" y="198.9">HEAT TREATMENT</text>
<text x="163.2" y="202.9">DATE</text>
<text x="284.4" y="204.1">REV.</text>
</g>
<text font-size="2.5" x="4.9" y="175.9">REV.</text>
<text font-size="2.1" x="11.6" y="175.6">ECN No.</text>
<g font-size="2.1" fill="#191924">
<text x="92.1" y="179.9">GENERAL TOLERANCE</text>
<text x="94.6" y="174.2">UNLESS SPECIFIED</text>
<text x="96.4" y="176.8">C0.1 OR R0.1</text>
<text x="118.8" y="175.5">0.8S</text>
<text x="31.6" y="184.1">Preecha</text>
<text x="42.3" y="184.1">Change: Angle 50x50 etc.;</text>
<text x="93.5" y="182.9">JISB0405 MACHING</text>
<text x="98.2" y="185.3">WORKING</text>
<text x="118.8" y="181.9">6.3S</text>
<text x="31.6" y="188">Preecha</text>
<text x="31.6" y="191.8">Preecha</text>
<text x="42.3" y="188">Change: 527 ==&gt; 530</text>
<text x="42.3" y="191.8">Add: Slot R3.5 etc.;</text>
<text x="68" y="188">#09 etc.; save all m/c.</text>
<text x="92.5" y="187.9">LESS THAN 0.5</text>
<text x="97" y="190.7">0.5 ~ 6</text>
<text x="111" y="190.4">0.1</text>
<text x="111.2" y="187.8">0.05</text>
<text x="119.4" y="188.4">25S</text>
<text x="95.8" y="195.8">30 ~ 120</text>
<text x="97.1" y="193.1">6 ~ 30</text>
<text x="110.9" y="193.2">0.2</text>
<text x="111" y="195.9">0.3</text>
<text x="118.2" y="194.8">100S</text>
<text x="94.8" y="201.1">400 ~ 1000</text>
<text x="95.2" y="198.5">120 ~ 400</text>
<text x="96.3" y="203.9">ANGLE</text>
<text x="111" y="198.5">0.4</text>
<text x="111.1" y="201.2">0.8</text>
<text x="111.4" y="203.8">1</text>
<text x="118.3" y="203.7">UNCUT</text>
</g>
<g font-size="1.8" fill="#191924">
<text x="21.4" y="43.6">4</text>
<text x="225.4" y="48">2</text>
<text x="226.9" y="53">3</text>
<text x="43.3" y="58.1">4</text>
<text x="262.1" y="72.4">2</text>
<text x="41.4" y="90.5">4</text>
<text x="11.4" y="112.9">2</text>
<text x="283.3" y="108">2</text>
<text x="21.8" y="184.1">30 Mar'26</text>
<text x="22.5" y="188">2 Aar'26</text>
<text x="22.5" y="191.8">6 Aar'26</text>
</g>
<text font-size="1.4" fill="#191924" x="64.7" y="188">+0.5</text>
</svg>
